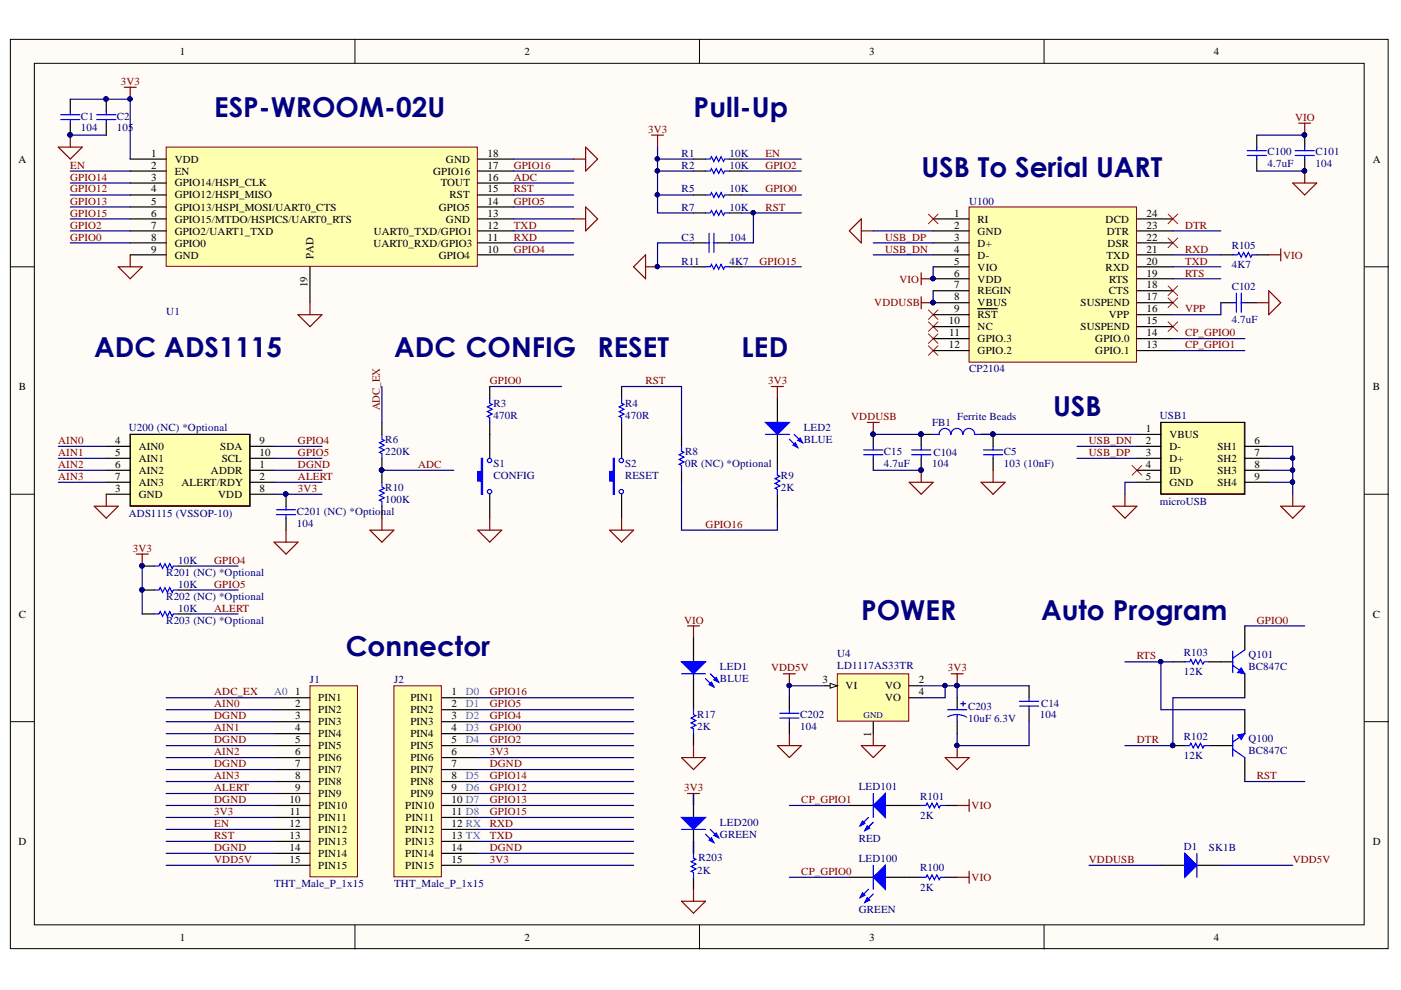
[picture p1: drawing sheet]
<svg xmlns="http://www.w3.org/2000/svg" width="297mm" height="210mm" viewBox="0 0 297 210" stroke-linecap="round" stroke-linejoin="round" font-family="sans-serif">
<g fill="#fffcf8" stroke="#000" stroke-width=".21">
<path d="M2.2 8.3h292.1v192.8h-292.1z"/>
<path d="M7.3 13.4h281.9v182.7h-281.9z"/>
</g>
<path d="M75.3 8.3v5.1M148.3 8.3v5.1M221.4 8.3v5.1M2.2 56.6h5.1M289.3 56.6h5.1M2.2 104.8h5.1M289.3 104.8h5.1M2.2 153h5.1M289.3 153h5.1M75.3 196.2v5M148.3 196.2v5M221.4 196.2v5" fill="none" stroke="#000" stroke-width=".21"/>
<path d="M164.8 158.1h5.1l-2.5 2.5zM167.4 155.6v2.5M201.7 142.9h2.5M202.9 142.9v2.5M202.9 158.1v2.5M200.4 160.6h5.1l-2.6 2.6z" fill="none" stroke="#800000" stroke-width=".25"/>
<g fill="#000080" stroke="#000080" stroke-width=".21">
<circle cx="202.9" cy="158.1" r=".47"/>
<circle cx="202.9" cy="145.3" r=".46"/>
</g>
<path d="M147 168.2v5.1M147 175.9v5" fill="none" stroke="#000" stroke-width=".25"/>
<path d="M144.5 173.3h5.1l-2.6 2.6z" fill="#00f"/>
<path d="M144.5 173.3h5.1l-2.6 2.6zM149.6 176.9l1.8 1.7M150.6 175.9l1.8 1.7" fill="none" stroke="#00f" stroke-width=".25"/>
<path d="M150.3 178.1l.5-.5 .6 1z" fill="#00f"/>
<path d="M150.3 178.1l.5-.5 .6 1z" fill="none" stroke="#00f" stroke-width=".25"/>
<path d="M151.4 177.1l.5-.5 .5 1z" fill="#00f"/>
<g fill="none" stroke="#00f" stroke-width=".25">
<path d="M264.4 33h4.1M264.4 32h4.1M266.5 31.2v.8M266.5 33v.7M274.6 33h4.1M274.6 32h4.1M276.6 31.2v.8M276.6 33v.7M261.4 64.2h.7M262.1 62.2v4M263.2 62.2v4M263.2 64.2h.7"/>
<path d="M193.3 96.4h4M193.3 95.4h4M195.3 94.6v.8M195.3 96.4v.8M200.9 150.5h4.1M202.9 151.5l1.2 .2 .8 .3M202.9 151.5l-.8 .1-1.2 .4M202.9 151.5v1.5M203.7 149.2h1M204.2 148.7v1M261.4 158.9l2.5 1.7M261.4 155.8v4.6"/>
<path d="M263.9 155.6l-2.5 1.7M144.5 175.9h5.1M151.4 177.1l.5-.5 .5 1zM195.3 170.8h1l.3-.5 .5 1 .5-1 .5 1 .5-1 .5 1 .3-.5h1M147 180.9v1l.5 .3-1 .5 1 .5-1 .5 1 .5-1 .5 .5 .3v1M195.3 186h1l.3-.5 .5 1 .5-1 .5 1 .5-1 .5 1 .3-.5h1"/>
</g>
<g fill="none" stroke="#000" stroke-width=".25">
<path d="M266.5 28.7v2.5M266.5 33.7v2.6M276.6 28.7v2.5M276.6 33.7v2.6M258.8 64.2h2.6M263.9 64.2h2.6M195.3 92.1v2.5M195.3 97.2v2.5M202.9 147.9v2.6M202.9 153v2.6M258.8 158.1h2.6M263.9 150.5v5.1"/>
<path d="M147 178.4v2.5M192.8 170.8h2.5M200.4 170.8h2.5M263.9 160.6v5.1M147 186v2.5M192.8 186h2.5M200.4 186h2.5"/>
</g>
<g fill="none" stroke="#800000" stroke-width=".25">
<path d="M274.1 38.8h5.1l-2.6 2.5zM275.4 26.1h2.5M276.6 26.1v2.6M276.6 36.3v2.5M180.1 49l2.5-2.6v5.1zM182.6 49h2.5M195.3 57.8v2.6M195.3 59.1h2.6M195.3 62.9v2.6M195.3 64.2h2.6M266.5 64.2h2.5M269 61.6l2.5 2.6-2.5 2.5z"/>
<path d="M183.9 89.6h2.5M185.1 89.6v2.5M195.3 99.7v2.6M192.8 102.3h5.1l-2.6 2.5zM145.8 168.2h2.5M147 168.2v2.6M202.9 170.8h2.6M205.5 169.5v2.5M144.5 191.1h5.1l-2.6 2.5zM147 188.5v2.6M202.9 186h2.6M205.5 184.7v2.6"/>
</g>
<g fill="none" stroke="#f00" stroke-width=".21">
<path d="M196.8 45.4l2.1 2M198.9 45.4l-2.1 2M247.7 45.4l2 2M247.7 50.5l2 2M249.7 45.4l-2 2M249.7 50.5l-2 2M196.8 65.7l2.1 2M196.8 68.2l2.1 2.1M196.8 70.8l2.1 2M196.8 73.3l2.1 2.1M198.9 65.7l-2.1 2M198.9 68.2l-2.1 2.1"/>
<path d="M198.9 70.8l-2.1 2M198.9 73.3l-2.1 2.1M247.7 68.2l2 2.1M247.7 63.2l2 2M247.7 60.6l2 2.1M249.7 68.2l-2 2.1M249.7 63.2l-2 2M249.7 60.6l-2 2.1"/>
</g>
<g fill="#000080" stroke="#000080" stroke-width=".21">
<circle cx="197.8" cy="59.1" r=".46"/>
<circle cx="185.1" cy="92.1" r=".46"/>
<circle cx="276.6" cy="28.6" r=".46"/>
<circle cx="276.6" cy="36.2" r=".46"/>
<circle cx="197.8" cy="64.1" r=".46"/>
<circle cx="195.3" cy="92.1" r=".46"/>
<circle cx="195.3" cy="99.7" r=".46"/>
</g>
<path d="M262.4 155.8l1.5-.2-.7 1.2z" fill="#00f"/>
<path d="M262.4 155.8l1.5-.2-.7 1.2z" fill="none" stroke="#00f" stroke-width=".21"/>
<path d="M263.9 132.7v5.1M258.8 140.3h2.6M263.9 142.9v5" fill="none" stroke="#000" stroke-width=".25"/>
<path d="M261.4 138v4.6M263.9 137.8l-2.5 1.8M261.4 141.1l2.5 1.8" fill="none" stroke="#00f" stroke-width=".25"/>
<path d="M263.2 141.6l.7 1.3-1.5-.3z" fill="#00f"/>
<path d="M263.2 141.6l.7 1.3-1.5-.3z" fill="none" stroke="#00f" stroke-width=".21"/>
<path d="M258.8 54h2.6M266.5 54h2.5M248.7 158.1h2.5M248.7 140.3h2.5M256.3 158.1h2.5M256.3 140.3h2.5" fill="none" stroke="#000" stroke-width=".25"/>
<circle cx="248.6" cy="158.1" r=".46" fill="#000080" stroke="#000080" stroke-width=".21"/>
<path d="M261.4 54h1l.3-.5 .5 1 .5-1 .5 1 .5-1 .5 1 .2-.5h1.1M251.2 158.1h1l.3-.5 .5 1 .5-1 .5 1 .5-1 .5 1 .3-.5h1M251.2 140.3h1l.3-.5 .5 1 .5-1 .5 1 .5-1 .5 1 .3-.5h1" fill="none" stroke="#00f" stroke-width=".25"/>
<path d="M269 54h2.5M271.5 52.8v2.5" fill="none" stroke="#800000" stroke-width=".25"/>
<path d="M205.5 43.9h35.5v32.9h-35.5z" fill="#ffffb0" stroke="#800000" stroke-width=".21"/>
<g fill="none" stroke="#000" stroke-width=".25">
<path d="M197.9 49h7.6M197.9 46.4h7.6M197.9 51.5h7.6M197.9 54h7.6M197.9 56.6h7.6M197.9 59.1h7.6M241.1 49h7.6M241.1 46.4h7.6M241.1 51.5h7.6M241.1 54h7.6M241.1 56.6h7.6M241.1 59.1h7.6"/>
<path d="M197.9 61.6h7.6M197.9 64.2h7.6M197.9 66.7h7.6M197.9 69.3h7.6M197.9 71.8h7.6M197.9 74.3h7.6M207.3 65.5h4.2M241.1 61.6h7.6M241.1 64.2h7.6M241.1 66.7h7.6M241.1 69.3h7.6M241.1 71.8h7.6"/>
<path d="M241.1 74.3h7.6M180.1 186h5M187.7 186h5.1"/>
</g>
<g fill="#000080" stroke="#000080" stroke-width=".21">
<circle cx="197.8" cy="59.1" r=".46"/>
<circle cx="197.8" cy="64.1" r=".46"/>
</g>
<path d="M185.1 186l2.6-2.5v5z" fill="#00f"/>
<path d="M184.1 188.5l-1.7 1.8M185.1 186l2.6-2.5v5zM185.1 189.6l-1.7 1.7" fill="none" stroke="#00f" stroke-width=".25"/>
<path d="M182.9 189.3l.5 .5-1 .5z" fill="#00f"/>
<path d="M182.9 189.3l.5 .5-1 .5z" fill="none" stroke="#00f" stroke-width=".25"/>
<path d="M183.9 190.3l.5 .5-1 .5z" fill="#00f"/>
<path d="M183.9 190.3l.5 .5-1 .5zM185.1 183.5v5" fill="none" stroke="#00f" stroke-width=".25"/>
<path d="M180.1 170.8h5M187.7 170.8h5.1" fill="none" stroke="#000" stroke-width=".25"/>
<path d="M185.1 170.8l2.6-2.6v5.1z" fill="#00f"/>
<path d="M184.1 173.3l-1.7 1.8M185.1 170.8l2.6-2.6v5.1zM185.1 174.3l-1.7 1.8" fill="none" stroke="#00f" stroke-width=".25"/>
<path d="M182.9 174.1l.5 .5-1 .5z" fill="#00f"/>
<path d="M182.9 174.1l.5 .5-1 .5z" fill="none" stroke="#00f" stroke-width=".25"/>
<path d="M183.9 175.1l.5 .5-1 .5z" fill="#00f"/>
<path d="M183.9 175.1l.5 .5-1 .5zM185.1 168.2v5.1" fill="none" stroke="#00f" stroke-width=".25"/>
<path d="M177.5 142.9h15.2v10h-15.2z" fill="#ffffb0" stroke="#800000" stroke-width=".21"/>
<path d="M175 145.4h2.5M185.1 153v2.6M192.8 147.9h2.5M192.8 145.4h2.5" fill="none" stroke="#000" stroke-width=".25"/>
<path d="M176 144.9l1.5 .5-1.5 .5z" fill="#fffcf8"/>
<path d="M176 144.9l1.5 .5-1.5 .5z" fill="none" stroke="#000" stroke-width=".21"/>
<path d="M145.8 132.7h2.5M147 132.7v2.5M166.1 142.9h2.5M167.4 142.9v2.5M182.6 158.1h5.1l-2.6 2.5zM185.1 155.6v2.5" fill="none" stroke="#800000" stroke-width=".25"/>
<path d="M147 135.2v5.1M147 142.9v7.6M147 155.6v2.5M167.4 147.9v2.6M167.4 153v2.6" fill="none" stroke="#000" stroke-width=".25"/>
<path d="M147 150.5v1l.5 .2-1 .6 1 .5-1 .5 1 .5-1 .5 .5 .2v1.1M165.3 151.2h4.1M165.3 152.3h4.1M167.4 150.5v.7M167.4 152.3v.7" fill="none" stroke="#00f" stroke-width=".25"/>
<circle cx="167.3" cy="145.3" r=".46" fill="#000080" stroke="#000080" stroke-width=".21"/>
<path d="M144.5 140.3h5.1l-2.6 2.6z" fill="#00f"/>
<path d="M144.5 140.3h5.1l-2.6 2.6zM149.6 143.9l1.8 1.8M150.6 142.9l1.8 1.7" fill="none" stroke="#00f" stroke-width=".25"/>
<path d="M150.3 145.1l.5-.5 .6 1.1z" fill="#00f"/>
<path d="M150.3 145.1l.5-.5 .6 1.1z" fill="none" stroke="#00f" stroke-width=".25"/>
<path d="M151.4 144.1l.5-.5 .5 1z" fill="#00f"/>
<g fill="none" stroke="#00f" stroke-width=".25">
<path d="M131.8 84.5v1l.5 .3-1 .5 1 .5-1 .5 1 .5-1 .5 .5 .2v1.1M183.1 95.4h4.1M183.1 96.4h4.1M185.1 94.6v.8M185.1 96.4v.8M197.9 92.1h1.2M201.6 92.1a1.23 1.23 0 0 0-1.3-1.3 1.23 1.23 0 0 0-1.2 1.3M204.1 92.1a1.23 1.23 0 0 0-1.2-1.3 1.23 1.23 0 0 0-1.3 1.3M206.6 92.1a1.22 1.22 0 0 0-1.2-1.3 1.22 1.22 0 0 0-1.2 1.3M206.7 92.1h1.3M208.5 95.4h4.1M208.5 96.4h4.1"/>
<path d="M210.6 94.6v.8M210.6 96.4v.8M144.5 142.9h5.1M151.4 144.1l.5-.5 .5 1zM216.2 149.7h4M216.2 148.7h4M218.2 147.9v.8M218.2 149.7v.8"/>
</g>
<path d="M210.6 99.7v2.6M208 102.3h5.1l-2.5 2.5zM147 158.1v2.5M144.5 160.6h5.1l-2.6 2.6z" fill="none" stroke="#800000" stroke-width=".25"/>
<path d="M131.8 81.9v2.6M131.8 89.6v7.6M185.1 92.1v2.5M185.1 97.2v2.5M195.3 92.1h2.6M208 92.1h2.6v2.5M210.6 97.2v2.5M131.8 104.8v5.1M218.2 145.4v2.5M218.2 150.5v2.5" fill="none" stroke="#000" stroke-width=".25"/>
<g fill="#000080" stroke="#000080" stroke-width=".21">
<circle cx="195.3" cy="92.1" r=".46"/>
<circle cx="210.5" cy="92.1" r=".46"/>
<circle cx="185.1" cy="92.1" r=".46"/>
</g>
<path d="M130 97.2h.3v7.6h-.3v-2.8h-.8v-2h.8z" fill-rule="evenodd" fill="#00f"/>
<g fill="none" stroke="#00f" stroke-width=".25">
<path d="M103.8 84.5v1l.5 .3-1 .5 1 .5-1 .5 1 .5-1 .5 .5 .2v1.1M130 97.2h.3v7.6h-.3v-2.8h-.8v-2h.8z"/>
<circle cx="131.7" cy="97.6" r=".46"/>
<circle cx="131.7" cy="104.2" r=".46"/>
</g>
<path d="M129.2 112.4h5.1l-2.5 2.5zM131.8 109.9v2.5" fill="none" stroke="#800000" stroke-width=".25"/>
<path d="M103.8 81.9v2.6M103.8 89.6v7.6M103.8 104.8v5.1" fill="none" stroke="#000" stroke-width=".25"/>
<path d="M102.1 97.2h.2v7.6h-.2v-2.8h-.8v-2h.8z" fill-rule="evenodd" fill="#00f"/>
<g fill="none" stroke="#00f" stroke-width=".25">
<path d="M149.6 33.7h1l.2-.5 .6 1 .5-1 .5 1 .5-1 .5 1 .2-.5h1.1M149.6 36.3h1l.2-.5 .6 1 .5-1 .5 1 .5-1 .5 1 .2-.5h1.1M149.6 41.3h1l.2-.5 .6 1 .5-1 .5 1 .5-1 .5 1 .2-.5h1.1M149.6 45.1h1l.2-.5 .6 1.1 .5-1.1 .5 1.1 .5-1.1 .5 1.1 .2-.6h1.1M149.6 56.6h1l.2-.5 .6 1 .5-1 .5 1 .5-1 .5 1 .2-.5h1.1M149.6 51.5h.7M150.3 49.5v4M151.4 49.5v4M151.4 51.5h.7M102.1 97.2h.2v7.6h-.2v-2.8h-.8v-2h.8z"/>
<circle cx="103.8" cy="97.6" r=".46"/>
<circle cx="103.8" cy="104.2" r=".46"/>
</g>
<g fill="none" stroke="#800000" stroke-width=".25">
<path d="M26.3 18.5h2.6M27.6 18.5v2.5M121.6 33.7h2.6M124.2 31.2l2.5 2.5-2.5 2.6zM138.1 28.7h2.6M139.4 28.7v2.5M25.1 56.6h5l-2.5 2.5zM27.6 54v2.6M121.6 46.4h2.6M124.2 43.9l2.5 2.5-2.5 2.6zM134.3 56.6l2.6-2.6v5.1zM136.9 56.6h2.5"/>
<path d="M101.3 112.4h5.1l-2.6 2.5zM103.8 109.9v2.5"/>
</g>
<path d="M147 33.7h2.6M147 36.3h2.6M154.7 33.7h2.5M154.7 36.3h2.5M147 41.3h2.6M147 45.1h2.6M147 56.6h2.6M147 51.5h2.6M152.1 51.5h2.6M154.7 41.3h2.5M154.7 45.1h2.5M154.7 56.6h2.5" fill="none" stroke="#000" stroke-width=".25"/>
<g fill="#000080" stroke="#000080" stroke-width=".21">
<circle cx="139.4" cy="56.5" r=".46"/>
<circle cx="27.6" cy="21" r=".46"/>
</g>
<path d="M35.2 31.2h66v25.3h-66z" fill="#ffffb0" stroke="#800000" stroke-width=".21"/>
<g fill="none" stroke="#000" stroke-width=".25">
<path d="M14.9 21v2.6M14.9 26.1v2.6M22.5 21v2.6M22.5 26.1v2.6M27.6 33.7h7.6M27.6 36.3h7.6M27.6 38.8h7.6M101.3 33.7h7.6M101.3 36.3h7.6M101.3 38.8h7.6M27.6 41.3h7.6M27.6 43.9h7.6"/>
<path d="M27.6 46.4h7.6M27.6 49h7.6M27.6 51.5h7.6M27.6 54h7.6M65.7 56.6v7.6M101.3 41.3h7.6M101.3 43.9h7.6M101.3 46.4h7.6M101.3 49h7.6M101.3 51.5h7.6M101.3 54h7.6M81 89.6v2.5"/>
<path d="M81 97.2v5.1M164.8 84.5v5.1M164.8 92.1v7.6M81 107.3v2.6M164.8 104.8v2.5"/>
</g>
<g fill="#000080" stroke="#000080" stroke-width=".21">
<circle cx="14.9" cy="28.6" r=".46"/>
<circle cx="22.5" cy="21" r=".46"/>
<circle cx="80.9" cy="99.7" r=".46"/>
</g>
<path d="M12.9 24.3h4M12.9 25.4h4M14.9 23.6v.7M14.9 25.4v.7M20.5 24.3h4.1M20.5 25.4h4.1M22.5 23.6v.7M22.5 25.4v.7M81 92.1v1l.5 .3-1 .5 1 .5-1 .5 1 .5-1 .5 .5 .3v1M164.8 99.7v1l.5 .3-1 .5 1 .5-1 .5 1 .5-1 .5 .5 .3v1M81 102.3v1l.5 .2-1 .5 1 .5-1 .5 1 .6-1 .5 .5 .2v1" fill="none" stroke="#00f" stroke-width=".25"/>
<path d="M12.4 31.2h5l-2.5 2.5zM14.9 28.7v2.5M163.6 81.9h2.5M164.8 81.9v2.6M78.4 112.4h5.1l-2.5 2.5zM81 109.9v2.5" fill="none" stroke="#800000" stroke-width=".25"/>
<path d="M162.3 89.6h5.1l-2.6 2.5z" fill="#00f"/>
<path d="M162.3 89.6h5.1l-2.6 2.5zM167.4 93.1l1.7 1.8M168.4 92.1l1.8 1.8" fill="none" stroke="#00f" stroke-width=".25"/>
<path d="M168.1 94.4l.5-.5 .5 1z" fill="#00f"/>
<path d="M168.1 94.4l.5-.5 .5 1z" fill="none" stroke="#00f" stroke-width=".25"/>
<path d="M169.1 93.4l.5-.5 .6 1z" fill="#00f"/>
<path d="M162.3 92.1h5.1M169.1 93.4l.5-.5 .6 1z" fill="none" stroke="#00f" stroke-width=".25"/>
<path d="M246.1 183.5h5.1M253.8 183.5h5" fill="none" stroke="#000" stroke-width=".25"/>
<path d="M251.2 180.9l2.6 2.6-2.6 2.5z" fill="#00f"/>
<path d="M251.2 180.9l2.6 2.6-2.6 2.5zM253.8 180.9v5.1" fill="none" stroke="#00f" stroke-width=".25"/>
<path d="M83.5 145.4h10.1v40.5h-10.1z" fill="#ffffb0" stroke="#800000" stroke-width=".21"/>
<g fill="none" stroke="#000" stroke-width=".25">
<path d="M93.7 147.9h7.6M93.7 150.5h7.6M93.7 153h7.6M93.7 155.6h7.6M93.7 158.1h7.6M93.7 160.6h7.6M93.7 163.2h7.6M93.7 165.7h7.6M93.7 168.2h7.6M93.7 170.8h7.6M93.7 173.3h7.6M93.7 175.9h7.6"/>
<path d="M93.7 178.4h7.6M93.7 180.9h7.6M93.7 183.5h7.6"/>
</g>
<path d="M65.7 145.4h10.1v40.5h-10.1z" fill="#ffffb0" stroke="#800000" stroke-width=".21"/>
<g fill="none" stroke="#000" stroke-width=".25">
<path d="M144.5 92.1v2.5M144.5 99.7v2.6M58.1 147.9h7.6M58.1 150.5h7.6M58.1 153h7.6M58.1 155.6h7.6M58.1 158.1h7.6M58.1 160.6h7.6M58.1 163.2h7.6M58.1 165.7h7.6M58.1 168.2h7.6M58.1 170.8h7.6"/>
<path d="M58.1 173.3h7.6M58.1 175.9h7.6M58.1 178.4h7.6M58.1 180.9h7.6M58.1 183.5h7.6"/>
</g>
<path d="M144.5 94.6v1.1l.5 .2-1 .5 1 .5-1 .5 1 .5-1 .5 .5 .3v1" fill="none" stroke="#00f" stroke-width=".25"/>
<path d="M236 107.3h5.1l-2.6 2.6zM238.5 104.8v2.5M271.5 107.3h5.1l-2.5 2.6zM274.1 104.8v2.5" fill="none" stroke="#800000" stroke-width=".25"/>
<path d="M240 98.7l2.1 2M242.1 98.7l-2.1 2" fill="none" stroke="#f00" stroke-width=".21"/>
<path d="M246.1 89.6h17.7v15.1h-17.7z" fill="#ffffb0" stroke="#800000" stroke-width=".21"/>
<path d="M241.1 92.1h5M241.1 94.6h5M241.1 97.2h5M241.1 99.7h5M246.1 89.6h17.8v15.2h-17.8zM263.9 94.6h5.1M263.9 97.2h5.1M263.9 99.7h5.1M241.1 102.3h5M263.9 102.3h5.1" fill="none" stroke="#000" stroke-width=".25"/>
<path d="M63.2 66.7h5.1l-2.6 2.6zM65.7 64.2v2.5" fill="none" stroke="#800000" stroke-width=".25"/>
<g fill="none" stroke="#000080" stroke-width=".25">
<path d="M14.9 21h12.7v12.7M14.9 28.7h7.6M14.9 36.3h12.7M14.9 38.8h12.7M108.9 36.3h12.7M108.9 33.7h12.7M108.9 38.8h12.7M139.4 31.2v13.9h7.6M139.4 36.3h7.6M139.4 33.7h7.6M157.2 36.3h12.7M157.2 33.7h12.7"/>
<path d="M266.5 28.7h10.1M266.5 36.3h10.1M14.9 49h12.7M14.9 51.5h12.7M14.9 41.3h12.7M14.9 46.4h12.7M14.9 43.9h12.7M108.9 49h12.7M108.9 51.5h12.7M108.9 54h12.7M108.9 41.3h12.7M108.9 46.4h12.7"/>
<path d="M108.9 43.9h12.7M139.4 41.3h7.6M147 51.5h-7.6v5.1h7.6M157.2 45.1h12.7M157.2 56.6h12.7M157.2 41.3h12.7M159.7 45.1v6.4h-5M185.1 49h12.8M185.1 51.5h12.8M185.1 54h12.8M197.9 56.6v2.5M248.7 49h10.1"/>
<path d="M248.7 54h10.1M248.7 59.1h10.1M248.7 56.6h10.1M197.9 61.6v2.6M248.7 74.3h15.2M248.7 71.8h15.2M258.8 64.2v2.5h-10.1M81 99.7h15.2M81 81.9v7.7M103.8 81.9h15.3M131.8 81.9h12.7v10.2M185.1 99.7h10.2"/>
<path d="M185.1 92.1h10.2M208 92.1h33.1M228.3 94.6h12.8M228.3 97.2h12.8M269 94.6h5.1v10.2M269 99.7h5.1M269 97.2h5.1M144.5 102.3v10.1h20.3v-5.1M241.1 102.3h-2.6v2.5M269 102.3h5.1M263.9 132.7h12.7M35.2 158.1h22.9"/>
<path d="M35.2 155.6h22.9M35.2 153h22.9M35.2 150.5h22.9M35.2 147.9h22.9M101.3 158.1h33M101.3 155.6h33M101.3 153h33M101.3 150.5h33M101.3 147.9h33M175 145.4h-7.6v2.5M195.3 145.4h7.6M200.4 145.4v2.5h-5.1"/>
<path d="M202.9 145.4v2.5M202.9 145.4h15.3M218.2 153v5.1h-15.3v-2.5M238.5 140.3h10.2M246.1 140.3v10.2h17.8M263.9 147.9h-15.2v10.2h-10.2M35.2 165.7h22.9M35.2 170.8h22.9M35.2 173.3h22.9M35.2 175.9h22.9M35.2 178.4h22.9M35.2 168.2h22.9"/>
<path d="M35.2 160.6h22.9M35.2 163.2h22.9M101.3 165.7h33M101.3 170.8h33M101.3 173.3h33M101.3 175.9h33M101.3 178.4h33M101.3 168.2h33M101.3 160.6h33M101.3 163.2h33M147 168.2v2.6M147 178.4v2.5"/>
<path d="M167.4 170.8h12.7M263.9 165.7h12.7M35.2 183.5h22.9M35.2 180.9h22.9M101.3 183.5h33M101.3 180.9h33M167.4 186h12.7M230.9 183.5h15.2M258.8 183.5h15.3"/>
</g>
<g fill="#000080" stroke="#000080" stroke-width=".21">
<circle cx="197.8" cy="59.1" r=".46"/>
<circle cx="276.6" cy="28.6" r=".46"/>
<circle cx="276.6" cy="36.2" r=".46"/>
<circle cx="197.8" cy="64.1" r=".46"/>
<circle cx="195.3" cy="99.7" r=".46"/>
<circle cx="246.1" cy="140.3" r=".46"/>
<circle cx="248.6" cy="158.1" r=".46"/>
<circle cx="202.9" cy="145.3" r=".46"/>
<circle cx="200.3" cy="145.3" r=".46"/>
<circle cx="195.3" cy="92.1" r=".46"/>
<circle cx="185.1" cy="92.1" r=".46"/>
<circle cx="202.9" cy="158.1" r=".47"/>
<circle cx="139.4" cy="33.7" r=".46"/>
<circle cx="139.4" cy="41.3" r=".46"/>
<circle cx="139.4" cy="56.5" r=".46"/>
<circle cx="139.4" cy="36.2" r=".46"/>
<circle cx="159.7" cy="45.1" r=".46"/>
<circle cx="22.5" cy="21" r=".46"/>
<circle cx="27.6" cy="21" r=".46"/>
<circle cx="14.9" cy="28.6" r=".46"/>
<circle cx="80.9" cy="99.7" r=".46"/>
<circle cx="167.3" cy="145.3" r=".46"/>
<circle cx="210.5" cy="92.1" r=".46"/>
<circle cx="274" cy="97.1" r=".46"/>
<circle cx="274" cy="99.7" r=".46"/>
<circle cx="274" cy="102.2" r=".46"/>
</g>
<path d="M27.6 92.1h25.3v15.1h-25.3z" fill="#ffffb0" stroke="#800000" stroke-width=".21"/>
<g fill="none" stroke="#000" stroke-width=".25">
<path d="M22.5 99.7h5.1M22.5 94.6h5.1M22.5 97.2h5.1M27.6 92.1h25.4v15.2h-25.4zM53 99.7h5.1M53 94.6h5.1M53 97.2h5.1M22.5 102.3h5.1M22.5 104.8h5.1M53 102.3h5.1M53 104.8h5.1M60.6 104.8v2.5"/>
<path d="M60.6 109.9v2.5M30.1 120h2.6M30.1 125.1h2.6M30.1 130.2h2.6M37.8 120h2.5M37.8 125.1h2.5M37.8 130.2h2.5"/>
</g>
<g fill="none" stroke="#000080" stroke-width=".25">
<path d="M12.4 94.6h10.1M12.4 97.2h10.1M12.4 99.7h10.1M58.1 94.6h10.2M58.1 97.2h10.2M58.1 99.7h10.2M12.4 102.3h10.1M58.1 104.8h10.2M58.1 102.3h10.2M30.1 120v10.2M40.3 120h10.2M40.3 125.1h10.2"/>
<path d="M40.3 130.2h10.2"/>
</g>
<path d="M20 107.3h5.1l-2.6 2.6zM22.5 104.8v2.5M28.9 117.5h2.5M30.1 117.5v2.5M58.1 114.9h5.1l-2.6 2.6zM60.6 112.4v2.5" fill="none" stroke="#800000" stroke-width=".25"/>
<g fill="#000080" stroke="#000080" stroke-width=".21">
<circle cx="30.1" cy="120" r=".46"/>
<circle cx="30.1" cy="125.1" r=".46"/>
<circle cx="60.6" cy="104.7" r=".46"/>
</g>
<path d="M58.6 108.1h4.1M58.6 109.1h4.1M60.6 107.3v.8M60.6 109.1v.8M32.7 120h1l.3-.5 .5 1 .5-1 .5 1 .5-1 .5 1 .3-.5h1M32.7 125.1h1l.3-.5 .5 1 .5-1 .5 1 .5-1 .5 1 .3-.5h1M32.7 130.2h1l.3-.5 .5 1 .5-1 .5 1 .5-1 .5 1 .3-.5h1" fill="none" stroke="#00f" stroke-width=".25"/>
<g font-size="5.8" fill="#000080">
<text x="45.4" y="24.8">ESP-WROOM-02U</text>
<text x="147.1" y="24.8">Pull-Up</text>
<text x="195.3" y="37.5">USB To Serial UART</text>
<text x="20" y="75.6">ADC ADS1115</text>
<text x="83.6" y="75.6">ADC CONFIG</text>
<text x="126.7" y="75.6">RESET</text>
<text x="157.2" y="75.6">LED</text>
<text x="223.3" y="88.3">USB</text>
<text x="182.6" y="131.5">POWER</text>
<text x="220.7" y="131.5">Auto Program</text>
<text x="73.3" y="139.1">Connector</text>
</g>
<g font-size="2.3">
<text x="38.1" y="11.7">1</text>
<text x="111.2" y="11.7">2</text>
<text x="184.3" y="11.7">3</text>
<text x="257.3" y="11.7">4</text>
<text x="3.9" y="34.5">A</text>
<text x="32.1" y="33.2">1</text>
<text x="32.1" y="35.7">2</text>
<text x="37" y="34.5">VDD</text>
<text x="94.5" y="34.5">GND</text>
<text x="103.3" y="35.7">17</text>
<text x="103.3" y="33.2">18</text>
<text x="291.1" y="34.5">A</text>
<text x="32.1" y="38.3">3</text>
<text x="32.1" y="40.8">4</text>
<text x="37" y="37">EN</text>
<text x="37" y="39.5">GPIO14/HSPI_CLK</text>
<text x="91.8" y="37">GPIO16</text>
<text x="93.4" y="39.5">TOUT</text>
<text x="103.3" y="40.8">15</text>
<text x="103.3" y="38.3">16</text>
<text x="32.1" y="43.4">5</text>
<text x="32.1" y="46">6</text>
<text x="37" y="42.1">GPIO12/HSPI_MISO</text>
<text x="37" y="44.7">GPIO13/HSPI_MOSI/UART0_CTS</text>
<text x="37" y="47.2">GPIO15/MTDO/HSPICS/UART0_RTS</text>
<text x="93" y="44.7">GPIO5</text>
<text x="94.5" y="47.2">GND</text>
<text x="95.3" y="42.1">RST</text>
<text x="103.3" y="46">13</text>
<text x="103.3" y="43.4">14</text>
<text x="202.3" y="46">1</text>
<text x="207.3" y="47.2">RI</text>
<text x="234.4" y="47.2">DCD</text>
<text x="243" y="46">24</text>
<text x="32.1" y="48.5">7</text>
<text x="32.1" y="51">8</text>
<text x="32.1" y="53.6">9</text>
<text x="37" y="49.8">GPIO2/UART1_TXD</text>
<text x="37" y="52.3">GPIO0</text>
<text x="79.2" y="52.3">UART0_RXD/GPIO3</text>
<text x="79.2" y="49.8">UART0_TXD/GPIO1</text>
<text x="103.3" y="53.6">10</text>
<text x="103.3" y="51">11</text>
<text x="103.3" y="48.5">12</text>
<text x="202.3" y="48.5">2</text>
<text x="202.3" y="51">3</text>
<text x="202.3" y="53.6">4</text>
<text x="207.3" y="49.8">GND</text>
<text x="207.3" y="52.3">D+</text>
<text x="234.7" y="49.8">DTR</text>
<text x="234.8" y="52.3">DSR</text>
<text x="243" y="53.6">21</text>
<text x="243" y="51">22</text>
<text x="243" y="48.5">23</text>
<text x="37" y="54.8">GND</text>
<text x="66.5" y="54.8" transform="rotate(-90 66.5 54.8)">PAD</text>
<text x="93" y="54.8">GPIO4</text>
<text x="202.3" y="56.1">5</text>
<text x="202.3" y="58.6">6</text>
<text x="207.3" y="54.8">D-</text>
<text x="207.3" y="57.4">VIO</text>
<text x="207.3" y="59.9">VDD</text>
<text x="234.4" y="57.4">RXD</text>
<text x="234.6" y="54.8">TXD</text>
<text x="235.2" y="59.9">RTS</text>
<text x="243" y="58.6">19</text>
<text x="243" y="56.1">20</text>
<text x="65.2" y="60.9" transform="rotate(-90 65.2 60.9)">19</text>
<text x="202.3" y="61.2">7</text>
<text x="202.3" y="63.7">8</text>
<text x="207.3" y="62.4">REGIN</text>
<text x="207.3" y="65">VBUS</text>
<text x="229.1" y="65">SUSPEND</text>
<text x="235.1" y="62.4">CTS</text>
<text x="243" y="63.7">17</text>
<text x="243" y="61.2">18</text>
<text x="201.2" y="68.8">10</text>
<text x="201.3" y="71.3">11</text>
<text x="202.3" y="66.2">9</text>
<text x="207.3" y="67.5">RST</text>
<text x="207.3" y="70">NC</text>
<text x="229.1" y="70">SUSPEND</text>
<text x="235.1" y="67.5">VPP</text>
<text x="243" y="71.3">14</text>
<text x="243" y="68.8">15</text>
<text x="243" y="66.2">16</text>
<text x="201.2" y="73.8">12</text>
<text x="207.3" y="72.6">GPIO.3</text>
<text x="207.3" y="75.1">GPIO.2</text>
<text x="232.2" y="75.1">GPIO.1</text>
<text x="232.2" y="72.6">GPIO.0</text>
<text x="243" y="73.8">13</text>
<text x="4" y="82.7">B</text>
<text x="291.1" y="82.7">B</text>
<text x="24.4" y="94.1">4</text>
<text x="29.4" y="95.4">AIN0</text>
<text x="46.7" y="95.4">SDA</text>
<text x="55.1" y="94.1">9</text>
<text x="243" y="91.6">1</text>
<text x="243" y="94.1">2</text>
<text x="248" y="92.8">VBUS</text>
<text x="248" y="95.4">D-</text>
<text x="258.1" y="95.4">SH1</text>
<text x="266" y="94.1">6</text>
<text x="24.4" y="96.6">5</text>
<text x="24.4" y="99.2">6</text>
<text x="24.4" y="101.7">7</text>
<text x="29.4" y="97.9">AIN1</text>
<text x="29.4" y="100.4">AIN2</text>
<text x="44.7" y="100.4">ADDR</text>
<text x="47" y="97.9">SCL</text>
<text x="55.1" y="99.2">1</text>
<text x="55.1" y="101.7">2</text>
<text x="55.1" y="96.6">10</text>
<text x="243" y="96.6">3</text>
<text x="243" y="99.2">4</text>
<text x="243" y="101.7">5</text>
<text x="248" y="97.9">D+</text>
<text x="248" y="100.4">ID</text>
<text x="258.1" y="97.9">SH2</text>
<text x="258.1" y="100.4">SH3</text>
<text x="266" y="96.6">7</text>
<text x="266" y="99.2">8</text>
<text x="266" y="101.7">9</text>
<text x="24.4" y="104.3">3</text>
<text x="29.4" y="105.6">GND</text>
<text x="29.4" y="103">AIN3</text>
<text x="38.5" y="103">ALERT/RDY</text>
<text x="46.3" y="105.6">VDD</text>
<text x="55.1" y="104.3">8</text>
<text x="248" y="103">GND</text>
<text x="258.1" y="103">SH4</text>
<text x="4" y="130.9">C</text>
<text x="291.1" y="130.9">C</text>
<text x="62.6" y="147.4">1</text>
<text x="62.6" y="150">2</text>
<text x="67.5" y="148.7">PIN1</text>
<text x="87" y="148.7">PIN1</text>
<text x="95.7" y="147.4">1</text>
<text x="95.7" y="150">2</text>
<text x="174.4" y="144.9">3</text>
<text x="179.3" y="146.2">VI</text>
<text x="187.7" y="148.7">VO</text>
<text x="187.7" y="146.2">VO</text>
<text x="194.8" y="147.4">4</text>
<text x="194.8" y="144.9">2</text>
<text x="62.6" y="152.5">3</text>
<text x="62.6" y="155">4</text>
<text x="67.5" y="151.2">PIN2</text>
<text x="67.5" y="153.8">PIN3</text>
<text x="87" y="151.2">PIN2</text>
<text x="87" y="153.8">PIN3</text>
<text x="95.7" y="152.5">3</text>
<text x="95.7" y="155">4</text>
<text x="62.6" y="157.6">5</text>
<text x="62.6" y="160.1">6</text>
<text x="67.5" y="156.3">PIN4</text>
<text x="67.5" y="158.8">PIN5</text>
<text x="67.5" y="161.4">PIN6</text>
<text x="87" y="156.3">PIN4</text>
<text x="87" y="158.8">PIN5</text>
<text x="87" y="161.4">PIN6</text>
<text x="95.7" y="157.6">5</text>
<text x="95.7" y="160.1">6</text>
<text x="184.7" y="156.2" transform="rotate(-90 184.7 156.2)">1</text>
<text x="62.6" y="162.6">7</text>
<text x="62.6" y="165.2">8</text>
<text x="62.6" y="167.8">9</text>
<text x="67.5" y="164">PIN7</text>
<text x="67.5" y="166.5">PIN8</text>
<text x="87" y="164">PIN7</text>
<text x="87" y="166.5">PIN8</text>
<text x="95.7" y="162.6">7</text>
<text x="95.7" y="165.2">8</text>
<text x="95.7" y="167.8">9</text>
<text x="61.4" y="170.3">10</text>
<text x="61.5" y="172.9">11</text>
<text x="67.5" y="169">PIN9</text>
<text x="67.5" y="171.6">PIN10</text>
<text x="85.9" y="171.6">PIN10</text>
<text x="87" y="169">PIN9</text>
<text x="95.7" y="170.3">10 D7</text>
<text x="95.7" y="172.9">11 D8</text>
<text x="3.9" y="179.2">D</text>
<text x="61.4" y="175.4">12</text>
<text x="61.4" y="177.9">13</text>
<text x="67.5" y="174.1">PIN11</text>
<text x="67.5" y="176.7">PIN12</text>
<text x="67.5" y="179.2">PIN13</text>
<text x="85.9" y="176.7">PIN12</text>
<text x="85.9" y="179.2">PIN13</text>
<text x="86" y="174.1">PIN11</text>
<text x="95.7" y="175.4">12 RX</text>
<text x="95.7" y="177.9">13 TX</text>
<text x="291.1" y="179.2">D</text>
<text x="61.4" y="180.5">14</text>
<text x="61.4" y="183">15</text>
<text x="67.5" y="181.7">PIN14</text>
<text x="67.5" y="184.3">PIN15</text>
<text x="85.9" y="181.7">PIN14</text>
<text x="85.9" y="184.3">PIN15</text>
<text x="95.7" y="180.5">14</text>
<text x="95.7" y="183">15</text>
<text x="38.1" y="199.5">1</text>
<text x="111.2" y="199.5">2</text>
<text x="184.3" y="199.5">3</text>
<text x="257.3" y="199.5">4</text>
</g>
<g font-size="2.3" fill="#800000">
<text x="25.6" y="18">3V3</text>
<text x="137.4" y="28.1">3V3</text>
<text x="274.6" y="25.6">VIO</text>
<text x="14.9" y="35.7">EN</text>
<text x="108.9" y="35.7">GPIO16</text>
<text x="162.3" y="33.2">EN</text>
<text x="162.3" y="35.7">GPIO2</text>
<text x="14.9" y="40.8">GPIO12</text>
<text x="14.9" y="38.3">GPIO14</text>
<text x="108.9" y="40.8">RST</text>
<text x="108.9" y="38.3">ADC</text>
<text x="162.3" y="40.8">GPIO0</text>
<text x="14.9" y="43.4">GPIO13</text>
<text x="14.9" y="46">GPIO15</text>
<text x="108.9" y="43.4">GPIO5</text>
<text x="162.3" y="44.7">RST</text>
<text x="14.9" y="51">GPIO0</text>
<text x="14.9" y="48.5">GPIO2</text>
<text x="108.9" y="53.6">GPIO4</text>
<text x="108.9" y="48.5">TXD</text>
<text x="108.9" y="51">RXD</text>
<text x="187.7" y="51">USB_DP</text>
<text x="187.7" y="53.6">USB_DN</text>
<text x="251.2" y="53.6">RXD</text>
<text x="251.2" y="48.5">DTR</text>
<text x="161" y="56.1">GPIO15</text>
<text x="190.7" y="59.9">VIO</text>
<text x="251.2" y="56.1">TXD</text>
<text x="251.2" y="58.6">RTS</text>
<text x="272.1" y="54.8">VIO</text>
<text x="185.4" y="65">VDDUSB</text>
<text x="251.2" y="66.2">VPP</text>
<text x="251.2" y="71.3">CP_GPIO0</text>
<text x="251.2" y="73.8">CP_GPIO1</text>
<text x="103.8" y="81.4">GPIO0</text>
<text x="136.8" y="81.4">RST</text>
<text x="162.9" y="81.4">3V3</text>
<text x="80.5" y="87" transform="rotate(-90 80.5 87)">ADC_EX</text>
<text x="180.5" y="89">VDDUSB</text>
<text x="12.3" y="94.1">AIN0</text>
<text x="63.2" y="94.1">GPIO4</text>
<text x="230.9" y="94.1">USB_DN</text>
<text x="12.3" y="96.6">AIN1</text>
<text x="12.3" y="99.2">AIN2</text>
<text x="12.3" y="101.7">AIN3</text>
<text x="63.2" y="96.6">GPIO5</text>
<text x="63.2" y="101.7">ALERT</text>
<text x="63.2" y="99.2">DGND</text>
<text x="88.6" y="99.2">ADC</text>
<text x="230.9" y="96.6">USB_DP</text>
<text x="63.2" y="104.3">3V3</text>
<text x="149.6" y="111.9">GPIO16</text>
<text x="28.2" y="117">3V3</text>
<text x="45.4" y="119.5">GPIO4</text>
<text x="45.4" y="124.6">GPIO5</text>
<text x="45.4" y="129.7">ALERT</text>
<text x="145" y="132.2">VIO</text>
<text x="266.5" y="132.2">GPIO0</text>
<text x="163.5" y="142.4">VDD5V</text>
<text x="200.9" y="142.4">3V3</text>
<text x="241" y="139.8">RTS</text>
<text x="45.4" y="147.4">ADC_EX</text>
<text x="45.4" y="150">AIN0</text>
<text x="103.8" y="147.4">GPIO16</text>
<text x="103.8" y="150">GPIO5</text>
<text x="45.4" y="155">AIN1</text>
<text x="45.4" y="152.5">DGND</text>
<text x="103.8" y="155">GPIO0</text>
<text x="103.8" y="152.5">GPIO4</text>
<text x="45.4" y="160.1">AIN2</text>
<text x="45.4" y="157.6">DGND</text>
<text x="103.8" y="157.6">GPIO2</text>
<text x="103.8" y="160.1">3V3</text>
<text x="241" y="157.6">DTR</text>
<text x="45.4" y="165.2">AIN3</text>
<text x="45.4" y="162.6">DGND</text>
<text x="45.4" y="167.8">ALERT</text>
<text x="103.8" y="165.2">GPIO14</text>
<text x="103.8" y="167.8">GPIO12</text>
<text x="103.8" y="162.6">DGND</text>
<text x="145" y="167.8">3V3</text>
<text x="266.5" y="165.2">RST</text>
<text x="45.4" y="172.9">3V3</text>
<text x="45.4" y="170.3">DGND</text>
<text x="103.8" y="170.3">GPIO13</text>
<text x="103.8" y="172.9">GPIO15</text>
<text x="169.9" y="170.3">CP_GPIO1</text>
<text x="206" y="171.6">VIO</text>
<text x="45.4" y="177.9">RST</text>
<text x="45.4" y="175.4">EN</text>
<text x="103.8" y="177.9">TXD</text>
<text x="103.8" y="175.4">RXD</text>
<text x="45.4" y="183">VDD5V</text>
<text x="45.4" y="180.5">DGND</text>
<text x="103.8" y="183">3V3</text>
<text x="103.8" y="180.5">DGND</text>
<text x="169.9" y="185.5">CP_GPIO0</text>
<text x="230.9" y="183">VDDUSB</text>
<text x="274.1" y="183">VDD5V</text>
<text x="206" y="186.8">VIO</text>
</g>
<g font-size="2.3" fill="#000080">
<text x="17.2" y="25.3">C1</text>
<text x="17.2" y="27.9">104</text>
<text x="24.8" y="25.3">C2</text>
<text x="24.8" y="27.9">105</text>
<text x="144.5" y="33.2">R1</text>
<text x="144.5" y="35.7">R2</text>
<text x="154.7" y="33.2">10K</text>
<text x="154.7" y="35.7">10K</text>
<text x="268.8" y="32.9">C100</text>
<text x="268.8" y="35.5">4.7uF</text>
<text x="278.9" y="32.9">C101</text>
<text x="278.9" y="35.5">104</text>
<text x="144.5" y="40.8">R5</text>
<text x="154.7" y="40.8">10K</text>
<text x="144.5" y="44.7">R7</text>
<text x="154.7" y="44.7">10K</text>
<text x="205.5" y="43.4">U100</text>
<text x="144.5" y="51">C3</text>
<text x="154.7" y="51">104</text>
<text x="261.1" y="52.8">R105</text>
<text x="144.5" y="56.1">R11</text>
<text x="154.7" y="56.1">4K7</text>
<text x="261.1" y="56.9">4K7</text>
<text x="261.1" y="61.4">C102</text>
<text x="35.3" y="66.7">U1</text>
<text x="261.1" y="68.5">4.7uF</text>
<text x="205.5" y="78.9">CP2104</text>
<text x="104.6" y="86.3">R3</text>
<text x="104.6" y="88.8">470R</text>
<text x="132.5" y="86.3">R4</text>
<text x="132.5" y="88.8">470R</text>
<text x="203" y="89">Ferrite Beads</text>
<text x="245.9" y="88.8">USB1</text>
<text x="27.3" y="91.3">U200 (NC) *Optional</text>
<text x="81.7" y="93.9">R6</text>
<text x="170.4" y="91.3">LED2</text>
<text x="170.4" y="93.9">BLUE</text>
<text x="197.6" y="90.3">FB1</text>
<text x="81.7" y="96.4">220K</text>
<text x="104.6" y="98.9">S1</text>
<text x="104.6" y="101.5">CONFIG</text>
<text x="132.5" y="98.9">S2</text>
<text x="132.5" y="101.5">RESET</text>
<text x="145.3" y="96.4">R8</text>
<text x="145.3" y="98.9">0R (NC) *Optional</text>
<text x="165.6" y="101.5">R9</text>
<text x="187.4" y="96.4">C15</text>
<text x="187.4" y="98.9">4.7uF</text>
<text x="197.6" y="98.9">104</text>
<text x="197.9" y="96.6">C104</text>
<text x="212.9" y="96.4">C5</text>
<text x="212.9" y="98.9">103 (10nF)</text>
<text x="81.7" y="104.1">R10</text>
<text x="81.7" y="106.6">100K</text>
<text x="165.6" y="104.1">2K</text>
<text x="245.9" y="107.1">microUSB</text>
<text x="27.3" y="109.7">ADS1115 (VSSOP-10)</text>
<text x="62.9" y="109.2">C201 (NC) *Optional</text>
<text x="62.9" y="111.7">104</text>
<text x="37.8" y="119.5">10K</text>
<text x="35.3" y="122.1">R201 (NC) *Optional</text>
<text x="37.8" y="124.6">10K</text>
<text x="35.3" y="127.1">R202 (NC) *Optional</text>
<text x="37.8" y="129.7">10K</text>
<text x="35.3" y="132.2">R203 (NC) *Optional</text>
<text x="152.6" y="142.1">LED1</text>
<text x="177.5" y="139.2">U4</text>
<text x="177.5" y="141.8">LD1117AS33TR</text>
<text x="251" y="139.1">R103</text>
<text x="251" y="143.1">12K</text>
<text x="264.7" y="139.6">Q101</text>
<text x="264.7" y="142.1">BC847C</text>
<text x="65.7" y="144.9">J1</text>
<text x="83.6" y="144.9">J2</text>
<text x="152.6" y="144.6">BLUE</text>
<text x="220.7" y="150">C14</text>
<text x="147.8" y="152.2">R17</text>
<text x="147.8" y="154.8">2K</text>
<text x="169.6" y="152.2">C202</text>
<text x="169.6" y="154.8">104</text>
<text x="205.2" y="150.5">C203</text>
<text x="205.2" y="153">10uF 6.3V</text>
<text x="220.5" y="152.2">104</text>
<text x="251" y="156.8">R102</text>
<text x="251" y="160.9">12K</text>
<text x="264.7" y="157.3">Q100</text>
<text x="264.7" y="159.8">BC847C</text>
<text x="182.1" y="167.5">LED101</text>
<text x="195.1" y="169.6">R101</text>
<text x="195.1" y="173.6">2K</text>
<text x="152.6" y="175.1">LED200</text>
<text x="152.6" y="177.7">GREEN</text>
<text x="182.1" y="178.4">RED</text>
<text x="147.8" y="185.3">2K</text>
<text x="148.1" y="182.5">R203</text>
<text x="182.1" y="182.7">LED100</text>
<text x="195.1" y="184.8">R100</text>
<text x="251" y="180.2">D1</text>
<text x="256.3" y="180.5">SK1B</text>
<text x="58.1" y="188.1">THT_Male_P_1x15</text>
<text x="83.6" y="188.1">THT_Male_P_1x15</text>
<text x="195.1" y="188.8">2K</text>
<text x="182.1" y="193.6">GREEN</text>
</g>
<g font-size="2.3" fill="#009cca">
<text x="58.1" y="147.4">A0</text>
<text x="98.8" y="147.4">D0</text>
<text x="98.8" y="150">D1</text>
<text x="98.8" y="152.5">D2</text>
<text x="98.8" y="155">D3</text>
<text x="98.8" y="157.6">D4</text>
<text x="98.8" y="165.2">D5</text>
<text x="98.8" y="167.8">D6</text>
</g>
<text font-size="1.9" fill="#000080" x="183.1" y="152.2">GND</text>
</svg>
